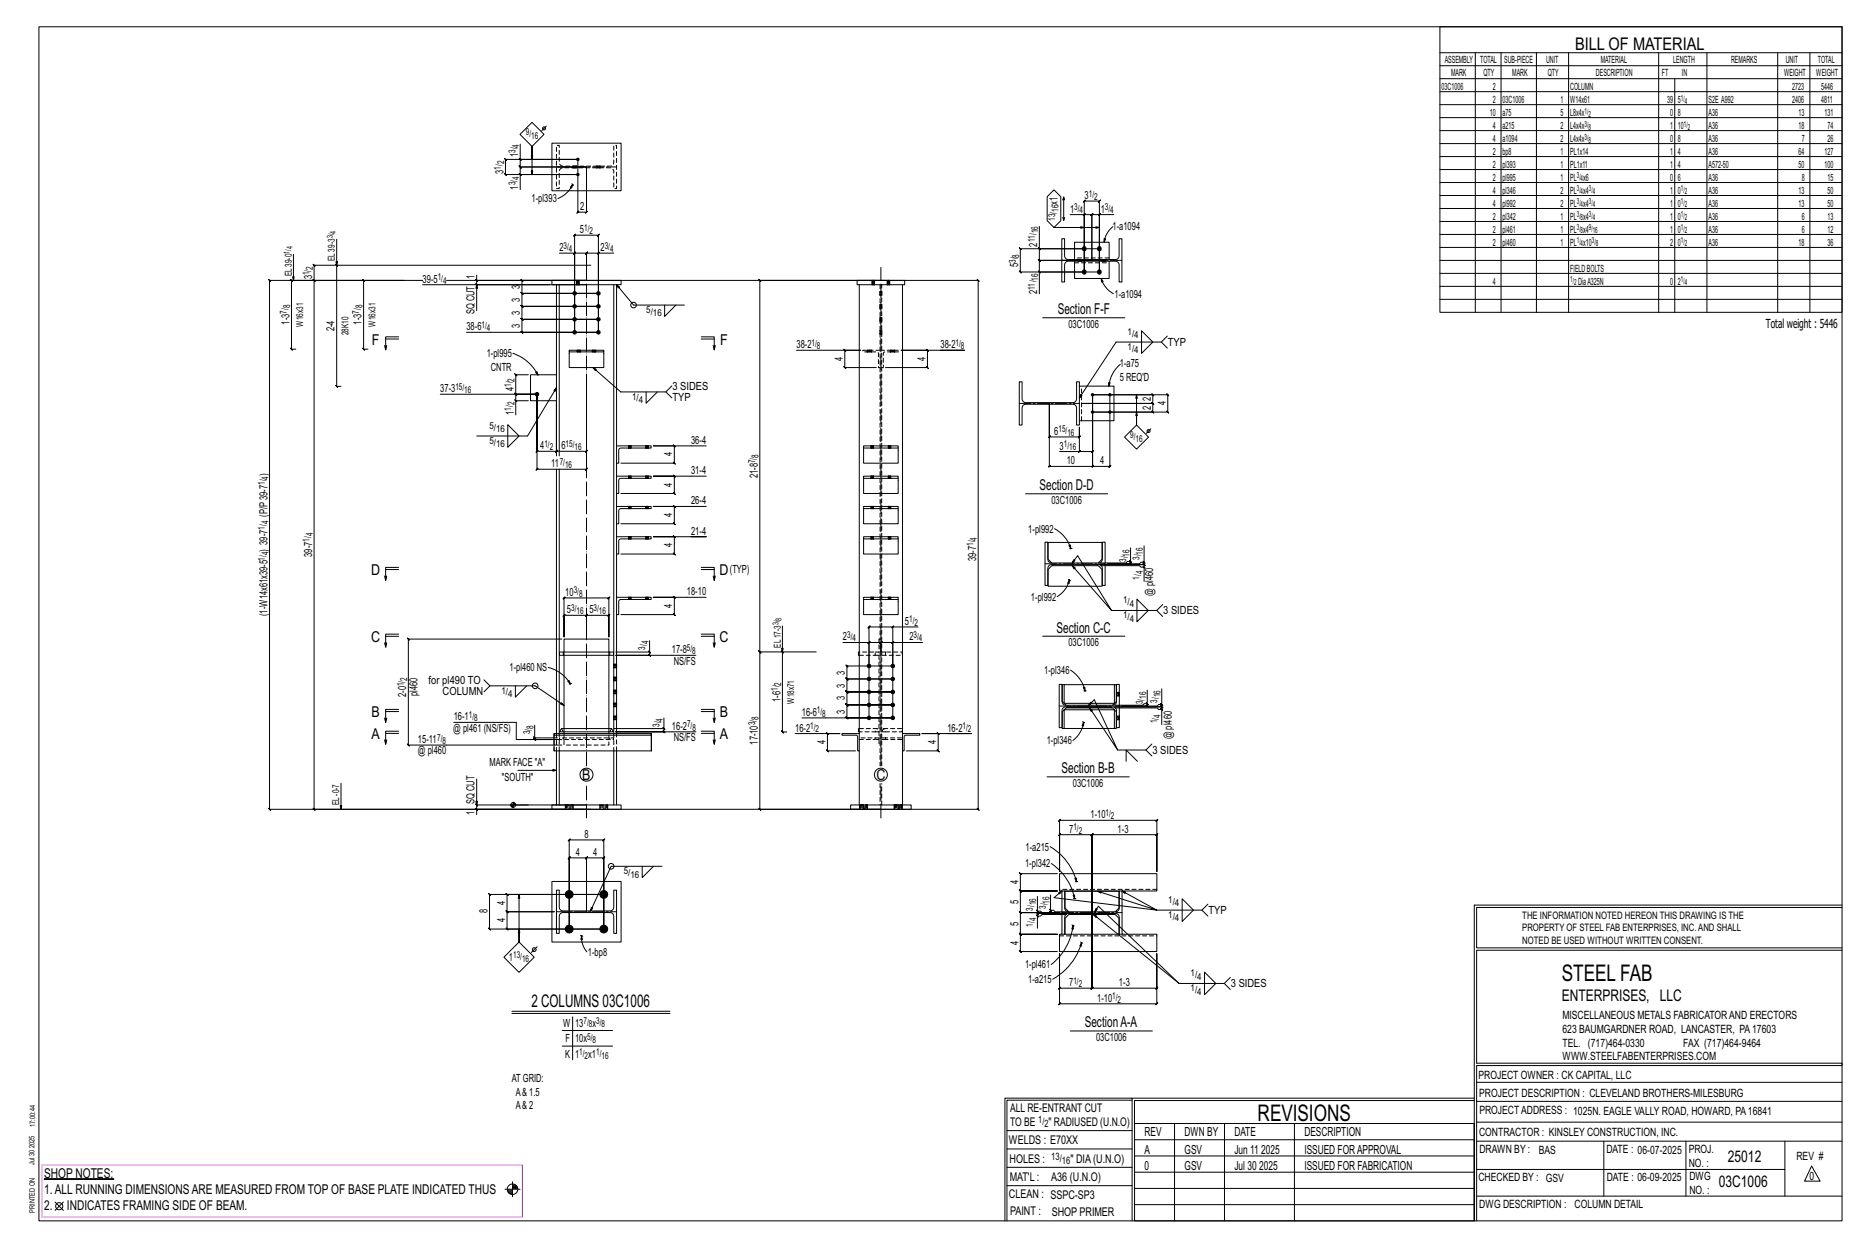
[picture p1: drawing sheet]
<svg xmlns="http://www.w3.org/2000/svg" width="914mm" height="610mm" viewBox="0 0 914 610" stroke-linecap="round" stroke-linejoin="round" font-family="sans-serif">
<g fill="#000" stroke="#000" stroke-width=".49">
<path d="M22 577h34z"/>
<circle cx="283" cy="78" r=".6"/>
<circle cx="283" cy="85" r=".6"/>
<circle cx="531" cy="133" r="1"/>
<circle cx="531" cy="122" r="1"/>
<circle cx="538" cy="133" r="1"/>
<circle cx="538" cy="122" r="1"/>
<circle cx="281" cy="144" r=".9"/>
<circle cx="281" cy="156" r=".9"/>
<circle cx="281" cy="150" r=".9"/>
<circle cx="293" cy="144" r=".9"/>
<circle cx="293" cy="156" r=".9"/>
<circle cx="293" cy="150" r=".9"/>
<circle cx="281" cy="163" r=".9"/>
<circle cx="293" cy="163" r=".9"/>
<circle cx="263" cy="193" r=".9"/>
<circle cx="535" cy="193" r=".6"/>
<circle cx="543" cy="193" r=".6"/>
<circle cx="535" cy="202" r=".6"/>
<circle cx="543" cy="202" r=".6"/>
<circle cx="425" cy="339" r=".9"/>
<circle cx="425" cy="332" r=".9"/>
<circle cx="425" cy="326" r=".9"/>
<circle cx="437" cy="326" r=".9"/>
<circle cx="437" cy="339" r=".9"/>
<circle cx="437" cy="332" r=".9"/>
<circle cx="425" cy="345" r=".9"/>
<circle cx="425" cy="351" r=".9"/>
<circle cx="437" cy="345" r=".9"/>
<circle cx="437" cy="351" r=".9"/>
<circle cx="279" cy="438" r="1.9"/>
<circle cx="296" cy="438" r="1.9"/>
<circle cx="279" cy="455" r="1.9"/>
<circle cx="296" cy="455" r="1.9"/>
</g>
<g fill="none" stroke="#000" stroke-width=".49">
<path d="M19 13h883v584h-883zM705 13h197v140h-197zM705 26h197M705 32h197M705 39h197M722 26v127M735 26v127M752 26v127M768 26v127M812 26v127M820 39v114M836 26v127"/>
<path d="M870 26v127M886 26v127M705 45h197M705 51h197M705 58h197M254 77l1 1zM255 66l5-6 6 6-6 6zM255 71v7h28h-36v-1l1 1h-1v7l1 1-1-1h36h-28v8M255 78v4l-1-1 1 1h32M260 78v-6v13M267 62l-2 2M270 70h34v23h-34z"/>
<path d="M283 78v26h-1l1-1v1h4l1-1-1 1v-22M705 64h197M705 70h197M705 77h197M254 85l1 1zM280 90h.1M280 90v2h-1zM280 90a13 13 0 0 1-7 7M280 90l1 1M280 81h.1M280 82h.1M282 81h.1"/>
<path d="M282 82h.1M287 82h-32l-1-1 1 1v3M292 81h.1M292 82h.1M294 81h.1M294 82h.1M513 96l3-3 3 3v12l-3 3-3-3zM520 98l1-2v12M521 96v2M705 83h197M705 89h197M705 96h197"/>
<path d="M165 117v72h-1l1 1v-1h2M509 111v11h29M520 117h1v8l1 1 1 1h24l1-2v-8h1v21h-1v-8l-1-2h-1h-24l-1 2v8h-1zM520 106l1 2v-2M524 105h7v28v-35l-1 1 1-1h7v1l1-1h-1v35h-29v11M531 105h3l1-1-1 1v22M531 111h-15h22M531 104l-1 1zM538 105h-4l1-1-1 1v22M539 104l-1 1zM540 117h1l-1 2zM545 111a11 11 0 0 0-5 8"/>
<path d="M545 105h-7v28M705 102h197M705 108h197M705 115h197M142 137l1 1zM143 137v34l-1-1 1 1h2M144 124v13M153 137l1 1zM164 129l1 1zM177 137l1 1zM178 137v34l-1-1 1 1h2M198 137h-44h-1l1 1v-1v259l-1-1 1 1h135"/>
<path d="M207 137h-75h-1l1 1v-1v259l-1-1 1 1h299M207 139h62M219 137h260h-1l1 1v-1v259l-1-1 1 1h-107l-1-1 1 1v-77l-1-1 1 1h28M233 137l1 1zM233 135v2h54h-32l1 1-1-1v7v-1l1 1h-1h38h-38v-1l1 1h-1v6v-1l1 1h-1h38h-38v-1l1 1h-1v6l1 1-1-1h38h-38l1 1-1-1v7v-1l1 1h-1h38h-65M233 137v2l1 1-1-1h54M233 139v13M270 137h34v2h-34zM272 139v84M274 139v84M274 124h7v39v-48v1l1-1h-1h12l-1 1 1-1v48v-39h7M281 124l1-1z"/>
<path d="M281 124h6l1-1-1 1v13v-13l1-1-1 1h6M282 137h.1M282 139h.1M283 137h.1M283 139h.1M289 130h-135l-1-1 1 1v7h-12M292 124l1-1zM300 139v220M420 137h23v2h-23zM421 139v220M427 137h.1M427 139h.1"/>
<path d="M428 137h.1M428 139h.1M433 137h-61h-1l1 1v-1v182M434 137h.1M434 139h.1M436 137h.1M436 139h.1M442 139v220M508 121l1 1zM508 133l1 1zM509 122v5h-1l1 1v-1h25M526 127v-8h17v8"/>
<path d="M526 128v8h17v-8M528 127h.1M528 128h.1M530 127h.1M530 128h.1M531 122h-32v-1l1 1h-1v11l1 1-1-1h32M534 127h-25h-1l1 1v-1v6M539 136l1 2h-1zM539 136a12 12 0 0 0 6 8M539 127h.1M539 128h.1M541 127h.1"/>
<path d="M541 128h.1M705 121h197M705 127h197M705 134h197M325 149v6l6-6M335 149h-25l-8-10 1 1v1l-1-2v220M431 155h.1M431 157h.1M431 149h.1M431 151h.1M431 143h.1M431 144h.1"/>
<path d="M432 155h.1M432 157h.1M432 149h.1M432 151h.1M432 143h.1M432 144h.1M510 155h41M705 140h197M705 146h197M188 169l1 2M189 166h6M195 165h-6v6v-2"/>
<path d="M251 173a21 21 0 0 1 12 11M279 171h17v1h-17zM279 172v8h17v-8M290 180l14 12h22l3-3M343 165h7v6v-2M343 166h7M349 169l1 2M390 171h31h-7h-1l1 1v-1v9l-1-1 1 1h15M424 171h.1M424 172h.1M427 171h.1M427 172h.1"/>
<path d="M431 162h.1M431 163h.1M432 162h.1M432 163h.1M436 171h.1M436 172h.1M438 171h.1M438 172h.1M460 171h12h-31h13h-1l1 1v-1v9l-1-1 1 1h-21M548 178a16 16 0 0 0-5 11M559 162l5 5-5 6zM568 167l3 3"/>
<path d="M571 164l-3 3h-22l-18 28M216 193h47M252 196l1 1zM259 196h-7v7M259 183h-7l1 1-1-1v10v-1l1 1h-1h11h-11v-1l1 1h-1v3M262 182h1v2zM263 193v28h-1l1-1v1h9l1-1-1 1v-24v24l1-1-1 1h15l1-1-1 1v-38v47l1-1-1 1h-24v-1l-1 1h1zM272 183h-12v13h12M272 190l-14 23h-25M316 192v5l6-5M326 192l3 3M499 187h1v8l1 1 1 1h24l1-2v-8h1v21h-1v-8l-1-2h-1h-24l-1 2v8h-1z"/>
<path d="M528 189h17v17h-17M543 187v2zM543 193v35h1l-1 1v-1h-8l-1 1 1-1v-35h29l1 1-1-1v4l1 1-1-1h-35h35l1 1-1-1v5v-1l1 1h-1h-29v19v-1l-1 1h1h-7M556 193v15v-6M249 208l5 5-5 6zM302 218h17v1h-15l-1 1v7h-1M308 218h.1M308 219h.1M309 218h.1M309 219h.1M316 218h.1M316 219h.1"/>
<path d="M317 218h.1M317 219h.1M346 218h-26h10l1 1-1-1v9v-1l1 1h-1h-26M423 218h17v1h-17zM423 219v8h17v-8M426 218h.1M426 219h.1M428 218h.1M428 219h.1M435 218h.1M435 219h.1M436 218h.1"/>
<path d="M436 219h.1M535 202h37l-1-1 1 1v-9v1l-1-1h1h-37v35l-1 1 1-1h-21l-1 1 1-1v-31v17h-1l1-1v1h14l1-1-1 1v-5v12h-9M550 214l6-6 6 6-6 6zM563 210l-2 2M272 230v129M274 230v129M302 233h17v1h-15l-1 1v6h-1M308 233h.1M308 234h.1M309 233h.1M309 234h.1M316 233h.1"/>
<path d="M316 234h.1M317 233h.1M317 234h.1M346 233h-26h10v-1l1 1h-1v8l1 1-1-1h-26M423 233h17v1h-17zM423 234v7h17v-7M426 233h.1M426 234h.1M428 233h.1M428 234h.1M435 233h.1M435 234h.1"/>
<path d="M436 233h.1M436 234h.1M529 220l-1 1zM302 248h17v1h-15l-1 1v6h-1M308 248h.1M308 249h.1M309 248h.1M309 249h.1M316 248h.1M316 249h.1M317 248h.1M317 249h.1"/>
<path d="M346 248h-26h10v-1l1 1h-1v8l1 1-1-1h-26M423 248h17v1h-17zM423 249v7h17v-7M426 248h.1M426 249h.1M428 248h.1M428 249h.1M435 248h.1M435 249h.1M436 248h.1M436 249h.1M502 242h40"/>
<path d="M516 259a16 16 0 0 1 8 9M189 279h6M195 278h-6v6v-2M302 263h17v1h-15l-1 1v6h-1M308 263h.1M308 264h.1M309 263h.1M309 264h.1M316 263h.1M316 264h.1M317 263h.1M317 264h.1"/>
<path d="M338 263h8h-26h10v-1l1 1h-1v8l1 1-1-1h-26M343 278h7v6v-2M343 279h7M423 263h17v1h-17zM423 264v7h17v-7M426 263h.1M426 264h.1M428 263h.1M428 264h.1M435 263h.1M435 264h.1M436 263h.1"/>
<path d="M436 264h.1M512 265h1v9v1h2h23l2-1v-9h1v21h-1v-8l-1-1-1-1h-24l-1 2v8h-1zM515 275l-2-1v-9h26v9l-1 1M515 276v1h22M515 277l-2 2v8h26v-8l-2-2M523 267h1v1zM524 268h.1M525 268h-1M525 275l3-3 16 27-19-22M537 276v1M539 277h19l1 1h1v6M553 274l1 1z"/>
<path d="M553 268v7h-1h-1h-12M560 275l1 1zM560 277l1 1zM560 267v8h-1l-1 1h-16h11h1l-1-1v1v-1M560 275v1l1 1-1-1h-22h22l1 1-1-1v2M188 282l1 2M276 293l1-1-1 1h22l1-1-1 1v19v-11h1l-1 1v-1h-11h1l-1 1v-1v12v-12h1l-1 1v-1h-11h1l-1 1v-1v11zM302 292h17v1h-15l-1 1v7h-1M308 292h.1M308 293h.1M309 292h.1M309 293h.1"/>
<path d="M316 292h.1M316 293h.1M317 292h.1M317 293h.1M346 292h-26h10l1 1-1-1v9v-1l1 1h-1h-26M349 282l1 2M423 292h17v1h-17zM423 293v8h17v-8M426 292h.1M426 293h.1M428 292h.1M428 293h.1"/>
<path d="M435 292h.1M435 293h.1M436 292h.1M436 293h.1M523 283v1M523 284v2v-1zM523 284a13 13 0 0 1-5 8M523 284h1M557 293l5 6-5 5zM566 299l3 3M569 296l-3 3h-22M188 314l1 3"/>
<path d="M189 311h6M195 310h-6v7v-3M274 319h26v2h-26zM275 313h-75l-1-1 1 1v52l-1-1 1 1h18M276 319v-6h22v6M317 319l1 1zM318 313v6h-17M318 319v2l-1-1 1 1h-17h40M343 310h7v7v-3M343 311h7M349 314l1 3M371 318l1 1z"/>
<path d="M382 318l1 1zM383 306v52h-1l1 1v-1h2M413 314h12v37M421 319v2M425 314h1l-1 1zM425 314h6v1l1-1h-1v5v-5v1l1-1h-1h6M437 315l1-1zM437 307h-12l1-1-1 1v19M438 306l-1 1zM449 307h-12v19h-22l-1-1 1 1v6h-1l1 1v-1h22h-22h-1l1 1v-1v7l-1-1 1 1h22h-22l-1-1 1 1v6l-1-1 1 1h22h-22l-1-1 1 1v6h-1l1 1v-1h22h-44M452 314h-15v37M510 311h41"/>
<path d="M237 333l3 3h22l14 9M240 336l-3 2M252 336v5l6-5M268 327a18 18 0 0 1 11 8M276 321v35M278 333h1v2zM279 335h.1M280 334l-1 1M298 321v35M300 339h.1M300 338h.1M300 333h.1"/>
<path d="M300 331h.1M300 327h.1M300 325h.1M302 339h.1M302 338h.1M302 333h.1M302 331h.1M302 327h.1M302 325h.1M518 335h2v8v1l2 1h23l2-2v-8h1v21h-1v-8l-1-2h-1h-24l-1 2v8h-2zM521 335h25v9h-25zM521 335h-1v8l1 1"/>
<path d="M524 328a16 16 0 0 1 7 10M530 336h1v2zM531 338h.1M531 338h1M546 335v8v1M547 339h.1M548 339h.1M562 338v6h-2l-1 1h-13M569 337v8h-2h-1h-17h13v1l-1-1h1v-1M188 351l1 2M189 359h6M189 348h6"/>
<path d="M195 358h-6v6v-2M195 347h-6v6v-2M222 353h31v9h21M262 355v6h11M271 360v7h48M275 356h24l1 2h-26zM276 358v1M298 358v1M300 352h.1M300 350h.1M300 346h.1M300 344h.1"/>
<path d="M302 352h.1M302 350h.1M302 346h.1M302 344h.1M319 359v1h-48v-1h48v8M319 360v7M324 356l1 1zM325 351v5h-25M325 356v2h-1l1 1v-1h-24h40M343 358h7v6v-2M343 347h7v6v-2M343 359h7"/>
<path d="M343 348h7M349 351l1 2M389 359h22h-6v-1l1 1h-1v8l1 1-1-1h14M412 359h9v8h-1v-7h-8zM421 356v2M442 359h8v1h-7v7h-1zM464 359h11h-24h8v-1l1 1h-1v8l1 1-1-1h-15M521 347h24l1 9h-25zM521 344l1 1M522 346h22h-22zM522 346l-2 2v8h1M530 353h.1"/>
<path d="M530 353v2zM530 353a13 13 0 0 1-5 9M530 353l1 1M533 345l3-3 11 25-14-21M544 346l1 1M545 344v1M546 347v1v8M546 346h20l1 1h2v8M547 350h.1M547 352h.1M547 340h.1M548 350h.1"/>
<path d="M548 352h.1M548 340h.1M561 344l1 1zM568 344l1 1zM568 347l1 1zM569 345v1l-1-1 1 1h-23h23l-1-1 1 1v1M188 362l1 2M218 365h57zM253 377h19M261 361l1 1zM262 361v1l-1-1 1 1h11M272 367v27"/>
<path d="M274 367v27M300 367v27M302 367v27M349 362l1 2M421 367v27M442 367v27M551 372v-5l6 5M561 367l3 3M564 364l-3 3h-14M167 383v13M233 395l1 1zM233 381v13"/>
<path d="M250 394h9M250 394h1M250 395h1M251 395h.1M251 392v3M251 394h1M251 393h1M270 394h34v2h-34zM277 394h.1M277 396h.1M281 394h.1M281 396h.1"/>
<path d="M287 396h-54v3M287 394h-54v-1l1 1h-1v2M294 394h.1M294 396h.1M297 394h.1M297 396h.1M416 394h30v2h-30zM421 394h.1M421 396h.1M425 396h.1M425 394h.1M438 394h.1"/>
<path d="M438 396h.1M442 396h.1M442 394h.1M513 380h40M279 411h-1l1-1v1h17h-1l1-1v1v44v-35v-1l-1 1h1h-9l1-1-1 1v26v-26l1-1-1 1h-8v-1l-1 1h1v35zM514 414a28 28 0 0 1 13 17M519 401l-1 1 1-1h47v1l1-1h-1v25v-18h1l-1 1v-1h-31l-1 1 1-1v38v-38l-1 1 1-1h-16l-1 1 1-1v18zM239 437l1 1h56h-48v-1l1 1h-1v8l1 1-1-1h23h-23l1 1-1-1v9v-1l1 1h-1h48h-56l-1-1 1 1v-17zM254 438v23v-6M270 431h34v30h-34zM272 435h2v9v1l2 1h23l1-2v-9h2v22h-2v-9v-1l-1-1-24 1-1 1v9h-2zM314 424v5l6-5"/>
<path d="M324 424h-25l-10 22M508 439v7h1h1h9h-5l1 1-1-1v-1M514 438v7h2v1h6M515 422a27 27 0 0 1 11 18M518 427h-19l1 1-1-1v9v-1l1 1h-1h19h-19v-1l1 1h-1v10l1 1-1-1h20h-20l1 1-1-1v11l1 1-1-1h19h-19l1 1-1-1v9v-1l1 1h-1h19M520 436h-1v-9h47v9h-17l17 9-29-9M520 436h1v8l1 2h1h24l1-2v-8h1v21h17v9h-47v-9h1zM520 436l-4 3 50 6h22l3-3M521 436h27M525 438h1v2zM525 440h1M526 440h1"/>
<path d="M526 430h1v1zM526 431h1M527 431h1M579 440l5 5-5 6zM284 458h1M285 458v2h-1zM285 458a11 11 0 0 0 2 8M285 458h.1M507 448l1 1zM507 445l1 1zM508 446v1l-1-1 1 1h14h-14l-1-1 1 1v1M514 445l1 1z"/>
<path d="M521 457v-8l1-2h1h24l1 2v8h1M522 447h-12l-1 1h-1v6M523 446l-2-2v-8h27v8l-2 2M524 447h21h-21zM524 447l-3 2v8M525 452v1M525 453v2v-1zM525 453a29 29 0 0 1-10 19M525 453h1M535 446v37l-1 1 1-1h31v1l1-1h-1v-16v24h1l-1 1v-1h-47l-1 1 1-1v-24v16l-1 1 1-1h16l-1 1 1-1zM535 447l42 34M536 446l2-3 39 38"/>
<path d="M545 447l3 2v8h-28M588 445l3 3M722 443v154M722 443h180M902 444h-179v20h179M247 468l7-7 7 7-7 8zM263 463l-3 3M529 461h.1M529 461v2zM529 461a30 30 0 0 1-14 18M529 461l1 1M590 476l5 5-5 6z"/>
<path d="M602 478l-3 3h-22M902 465h-179v55h179v1h-179v76M251 495h77M251 496h77M280 498v20M599 481l3 3M275 504h25M275 512h25M524 504h40M554 538h-61v59M554 537h168M722 538h-167v13"/>
<path d="M723 539h179M723 530h179M493 553h61M555 550h167v47h-167zM555 558h167M575 550v47M599 550v47M634 550v47M723 549h179M723 558h179M785 558v27M825 558v27"/>
<path d="M874 558v27M251 578v8M251 580h1M493 571h61M493 562h61M555 573h167M555 566h167M723 572h151M887 570l4 8h-8zM27 588l4 4M31 588l-4 4M247 582h8"/>
<path d="M248 582h3M248 583h3M249 583h2M249 584h2M251 581h2M251 580h2M492 597v-60h62v60M493 580h61M555 589h167M555 581h167M723 585h179"/>
<circle cx="266" cy="63" r=".7"/>
<circle cx="310" cy="149" r="1.4"/>
<circle cx="562" cy="211" r=".7"/>
<circle cx="262" cy="336" r="1.4"/>
<circle cx="287" cy="379" r="3"/>
<circle cx="431" cy="379" r="3"/>
<circle cx="251" cy="394" r="1.2"/>
<circle cx="299" cy="424" r="1.4"/>
<circle cx="261" cy="465" r=".9"/>
<circle cx="29" cy="590" r="1.8"/>
<circle cx="251" cy="582" r="2.6"/>
</g>
<path d="M21 570h235v26h-235z" fill="none" stroke="#f0f" stroke-width=".5"/>
<g fill="none" stroke="#000" stroke-width=".49" stroke-dasharray="2 1.4">
<path d="M272 71h2v8v2h2h23l1-2v-8h2v21h-2v-8v-1l-1-1h-24l-1 2v8h-2zM280 81h.1M280 81v1M280 82h.1M281 82v-1M281 81v1zM281 82l1-1M281 81h1M282 82v-1M282 82h.1M292 81h.1M292 81v1"/>
<path d="M292 82h.1M292 82v-1M293 81v1zM293 82v-1M293 82l1-1M293 81h.1M294 82v-1M294 82h.1M282 137h.1M282 137v2M282 139h.1M282 139v-2"/>
<path d="M283 137v2zM283 139v-2M283 137h.1M283 139h.1M427 137h.1M427 137v2M427 139h.1M427 139v-2M427 137v2zM427 139l1-2M427 137h1M428 139v-2"/>
<path d="M428 139h.1M431 139v236M434 137h.1M434 137v2M434 139h.1M434 139v-2M435 137v2zM435 139v-2M435 137h.1M435 139l1-2M436 139v-2M436 139h-1"/>
<path d="M526 129h17M528 127h.1M528 127v1M528 128h.1M528 128v-1M528 127l1 1zM529 128v-1M529 127h.1M529 128l1-1M530 128v-1M530 128h-1M539 127h.1"/>
<path d="M539 127v1M539 128h.1M540 128v-1M540 127v1zM540 128l1-1M540 127h1M541 128v-1M541 128h.1M543 126h-17M431 156h1zM431 156h1M431 155h.1"/>
<path d="M431 157h.1M431 157h1M431 156l1 1M431 150h1zM431 150h1M431 149h1M431 149h.1M431 151h.1M431 150l1 1M431 143l1 1zM431 143h1M431 143h.1"/>
<path d="M431 144h.1M431 144h1M431 151h1M432 155h-1M432 149h-1M432 143h-1M432 155h.1M432 156v1M432 149h.1M432 150h.1M432 143h.1M432 144h.1"/>
<path d="M283 171v1zM283 171h.1M283 171v1M283 172v-1v1M284 171v1M290 171v1zM290 171h.1M290 171v1M290 172l1-1-1 1M291 171v1M292 171v1M424 171v1"/>
<path d="M424 171h1M425 171l-1 1M425 171v1M425 172l1-1-1 1M426 171v1M427 171h.1M427 172h.1M427 172v-1M431 162l1 1zM431 162h1M431 162h.1M431 163h.1"/>
<path d="M431 163h1M431 171h-9v1h8v8h1M432 180l1-8h7v-1h-8M432 162h-1M432 162h.1M432 163h.1M436 171v1M436 171h.1M437 171l-1 1M437 172v-1l-1 1M437 171v1M438 171v1"/>
<path d="M438 171h.1M438 172h.1M438 172v-1M308 218v1M308 218h.1M308 218v1zM308 219h.1M309 218v1M309 218h.1M309 219h.1M309 219v-1M316 218v1"/>
<path d="M316 218h.1M317 218l-1 1M317 218v1zM317 219h.1M317 218v1M317 218h.1M317 219v-1M426 218v1M426 218h.1M427 218l-1 1M427 218v1zM427 218v1"/>
<path d="M427 219h.1M428 218h.1M428 219h.1M428 219v-1M435 218v1M435 218h.1M435 218l1 1zM435 219h.1M436 218v1M436 218h.1M436 219h.1M436 219v-1"/>
<path d="M529 206v-17M308 233v1M308 233h.1M308 233v1zM308 234h.1M309 233v1M309 233h.1M309 234h.1M309 234v-1M316 233v1M316 233h.1M317 233l-1 1"/>
<path d="M317 233v1zM317 234h.1M317 233v1M317 233h.1M317 234v-1M426 233v1M426 233h.1M427 233l-1 1M427 233v1zM427 233v1M427 234h.1M428 233h.1"/>
<path d="M428 234h.1M428 234v-1M435 233v1M435 233h.1M435 233l1 1zM435 234h.1M436 233v1M436 233h.1M436 234h.1M436 234v-1M308 248v1M308 248h.1"/>
<path d="M308 248v1zM308 249h.1M309 248v1M309 248h.1M309 249h.1M309 249v-1M316 248v1M316 248h.1M317 248l-1 1M317 248v1zM317 249h.1M317 248v1"/>
<path d="M317 248h.1M317 249v-1M426 248v1M426 248h.1M427 248l-1 1M427 248v1zM427 248v1M427 249h.1M428 248h.1M428 249h.1M428 249v-1M435 248v1"/>
<path d="M435 248h.1M435 248l1 1zM435 249h.1M436 248v1M436 248h.1M436 249h.1M436 249v-1M308 263v1M308 263h.1M308 263v1zM308 264h.1M309 263v1"/>
<path d="M309 263h.1M309 264h.1M309 264v-1M316 263v1M316 263h.1M317 263l-1 1M317 263v1zM317 264h.1M317 263v1M317 263h.1M317 264v-1M426 263v1"/>
<path d="M426 263h.1M427 263l-1 1M427 263v1zM427 263v1M427 264h.1M428 263h.1M428 264h.1M428 264v-1M435 263v1M435 263h.1M435 263l1 1zM435 264h.1"/>
<path d="M436 263v1M436 263h.1M436 264h.1M436 264v-1M308 292v1M308 292h.1M308 292v1zM308 293h.1M309 292v1M309 292h.1M309 293h.1M309 293v-1"/>
<path d="M316 292v1M316 292h.1M317 292l-1 1M317 292v1zM317 293h.1M317 292v1M317 292h.1M317 293v-1M426 292v1M426 292h.1M427 292l-1 1M427 292v1z"/>
<path d="M427 292v1M427 293h.1M428 292h.1M428 293h.1M428 293v-1M435 292v1M435 292h.1M435 292l1 1zM435 293h.1M436 292v1M436 292h.1M436 293h.1"/>
<path d="M436 293v-1M276 319v2M298 319v2M428 319h2v43h-2M431 313h-1v6M433 319h9v2h-9zM433 319h-1M276 321v-2M298 321v-2M300 339h2zM300 339h.1M300 339v-1"/>
<path d="M300 332l2 1zM300 333h.1M300 332h.1M300 326h2zM300 327h.1M300 326h.1M300 339h2M300 333h2M300 327h2M302 338h-2M302 331h-2M302 325h-2"/>
<path d="M302 339h-2M302 339h.1M302 338h.1M302 339l-2-1M302 333h-2M302 333h.1M302 331h.1M302 332l-2-1M302 332h-2M302 326h-2M302 327h.1M302 325h.1"/>
<path d="M302 326l-2-1M421 321h7v-2h-7M428 321h2M432 321h1M547 340h1zM547 340v-1M548 339h-1M548 340h-1M548 339h.1M548 340l-1-1M271 359v8M272 359v8"/>
<path d="M276 358l-1-2M276 356v2M276 359v6h22v-6M298 358v-2M299 356l-1 2M300 351l2 1zM300 352h.1M300 351h.1M300 345h2zM300 346h.1M300 345h.1M300 359v8"/>
<path d="M300 352h2M300 346h2M302 350h-2M302 344h-2M302 352h-2M302 352h.1M302 350h.1M302 351l-2-1M302 351h-2M302 345h-2M302 346h.1M302 344h.1"/>
<path d="M302 345l-2-1M319 360h.1M421 356h8l-1 2h-7M428 358h2l-1-2M429 356h.1M432 358h1M433 356h9v2h-9zM433 356l-1 2M547 351l1 1zM547 352h.1M547 351h.1M547 340h.1"/>
<path d="M547 352h1M547 340h1M548 350h-1M548 352h-1M548 352h.1M548 350h.1M548 351l-1-1M548 351h-1M548 340h.1M274 367v-8M274 361h26v1h-26zM276 362v-1"/>
<path d="M298 361v1M302 367v-8M421 362h7v-1h-7M430 362v3h1M430 361h-2M432 362h1M432 375v-236M433 361h9v1h-9zM433 361h-1M277 394v2M277 394h.1M278 394h-1v2"/>
<path d="M279 394v2zM279 394h-1v2h-1M279 396h-1M279 394h1v2h-1M280 394v2M280 394h1M281 396h-1M281 396v-2M294 394v2M294 394h.1M295 394h-1v2M296 394v2z"/>
<path d="M296 394h-1v2h-1M296 396h-1M296 394h1v2h-1M297 394v2M297 394h.1M297 396h.1M297 396v-2M421 394v2M421 394h.1M422 394h-1v2M423 394v2zM423 394h-1v2h-1"/>
<path d="M423 396h-1M423 394h1v2h-1M424 394h1v2h-1M425 394h.1M425 396h.1M425 396v-2M431 383v11M432 394v-11M438 394v2M438 394h.1M439 394h-1v2M440 394v2z"/>
<path d="M440 394h-1v2h-1M440 396h-1M440 394h1v2h-1M441 394v2M441 394h1M442 396h-1M442 396v-2M566 435h-47M519 458h47"/>
</g>
<path d="M287 375v-244M431 375v-244M287 400v-17M431 400v-17" fill="none" stroke="#000" stroke-width=".49" stroke-dasharray="6.8 1 0 1"/>
<path d="M272 82h30M549 127h-29M499 197h29M512 276h29M518 345h30M272 446h30M520 446h29" fill="none" stroke="#000" stroke-width=".49" stroke-dasharray="5.8 1 1 1"/>
<g font-size="11.2">
<text x="764" y="480">STEEL FAB</text>
<text x="616" y="548">REVISIONS</text>
</g>
<g font-size="8.6">
<text x="771" y="24">BILL OF MATERIAL</text>
<text x="260" y="493">2 COLUMNS 03C1006</text>
</g>
<g font-size="7.9">
<text x="765" y="490">ENTERPRISES, LLC</text>
<text x="846" y="569">25012</text>
<text x="841" y="581">03C1006</text>
</g>
<g font-size="7.3">
<text x="518" y="154">Section F-F</text>
<text x="182" y="169">F</text>
<text x="353" y="169">F</text>
<text x="509" y="240">Section D-D</text>
<text x="182" y="281">D</text>
<text x="352" y="281">D</text>
<text x="517" y="310">Section C-C</text>
<text x="182" y="314">C</text>
<text x="352" y="314">C</text>
<text x="182" y="351">B</text>
<text x="352" y="351">B</text>
<text x="182" y="362">A</text>
<text x="352" y="362">A</text>
<text x="285" y="381">B</text>
<text x="429" y="381">C</text>
<text x="520" y="378">Section B-B</text>
<text x="531" y="503">SectionA-A</text>
</g>
<g font-size="6.6">
<text x="22" y="576">SHOP NOTES:</text>
<text x="22" y="584">1.ALL RUNNING DIMENSIONSARE MEASURED FROM TOP OF BASE PLATE INDICATED THUS</text>
<text x="22" y="592">2.</text>
<text x="33" y="592">INDICATES FRAMING SIDE OF BEAM.</text>
</g>
<g font-size="6.1">
<text x="864" y="161">Total weight : 5446</text>
<text x="560" y="556">REV</text>
<text x="580" y="556">DWN BY</text>
<text x="604" y="556">DATE</text>
<text x="639" y="556">DESCRIPTION</text>
<text x="560" y="564">A</text>
<text x="580" y="564">GSV</text>
<text x="604" y="564">Jun 11</text>
<text x="617" y="564">2025</text>
<text x="639" y="564">ISSUED FORAPPROVAL</text>
<text x="560" y="572">0</text>
<text x="580" y="572">GSV</text>
<text x="604" y="572">Jul 30</text>
<text x="616" y="572">2025</text>
<text x="639" y="572">ISSUED FOR FABRICATION</text>
</g>
<g font-size="5.9">
<text x="494" y="560">WELDS : E70XX</text>
<text x="494" y="569">HOLES :</text>
<text x="524" y="569">&quot; DIA(U.N.O)</text>
<text x="494" y="578">MAT'L :</text>
<text x="515" y="578">A36 (U.N.O)</text>
<text x="494" y="586">CLEAN : SSPC-SP3</text>
<text x="495" y="595">PAINT :</text>
<text x="515" y="595">SHOP PRIMER</text>
</g>
<g font-size="5.8">
<text x="494" y="544">ALL RE-ENTRANT CUT</text>
<text x="494" y="551">TO BE</text>
<text x="513" y="551">&quot; RADIUSED (U.N.O)</text>
</g>
<g font-size="5.6">
<text x="765" y="499">MISCELLANEOUS METALS FABRICATORAND ERECTORS</text>
<text x="765" y="505">623 BAUMGARDNER ROAD, LANCASTER, PA17603</text>
<text x="765" y="512">TEL. (717)464-0330</text>
<text x="824" y="512">FAX (717)464-9464</text>
<text x="765" y="519">WWW.STEELFABENTERPRISES.COM</text>
<text x="724" y="528">PROJECT OWNER : CK CAPITAL, LLC</text>
<text x="724" y="537">PROJECT DESCRIPTION : CLEVELAND BROTHERS-MILESBURG</text>
<text x="724" y="545">PROJECTADDRESS : 1025N. EAGLE VALLY ROAD, HOWARD, PA16841</text>
<text x="724" y="556">CONTRACTOR : KINSLEY CONSTRUCTION, INC.</text>
<text x="724" y="564">DRAWN BY :</text>
<text x="753" y="564">BAS</text>
<text x="786" y="564">DATE : 06-07-2025</text>
<text x="827" y="564">PROJ.</text>
<text x="879" y="568">REV #</text>
<text x="827" y="571">NO. :</text>
<text x="724" y="578">CHECKED BY : GSV</text>
<text x="787" y="578">DATE : 06-09-2025</text>
<text x="827" y="578">DWG</text>
<text x="886" y="578">0</text>
<text x="827" y="584">NO. :</text>
<text x="724" y="591">DWG DESCRIPTION : COLUMN DETAIL</text>
</g>
<g font-size="5.5">
<text x="254" y="77" transform="rotate(-90 254 77)">1</text>
<text x="246" y="85" transform="rotate(-90 246 85)">3</text>
<text x="254" y="93" transform="rotate(-90 254 93)">1</text>
<text x="260" y="99">1-pl393</text>
<text x="518" y="100" transform="rotate(-90 518 100)">x1</text>
<text x="531" y="97">3</text>
<text x="284" y="103">2</text>
<text x="524" y="104">1</text>
<text x="539" y="104">1</text>
<text x="545" y="113">1-a1094</text>
<text x="284" y="114">5</text>
<text x="274" y="123">2</text>
<text x="294" y="123">2</text>
<text x="508" y="121" transform="rotate(-90 508 121)">2</text>
<text x="498" y="131" transform="rotate(-90 498 131)">5</text>
<text x="153" y="137" transform="rotate(-90 153 137)">3</text>
<text x="232" y="137" transform="rotate(-90 232 137)">1</text>
<text x="207" y="138">39-5</text>
<text x="255" y="141" transform="rotate(-90 255 141)">3</text>
<text x="508" y="144" transform="rotate(-90 508 144)">2</text>
<text x="255" y="148" transform="rotate(-90 255 148)">3</text>
<text x="546" y="146">1-a1094</text>
<text x="232" y="154" transform="rotate(-90 232 154)">SQ CUT</text>
<text x="255" y="154" transform="rotate(-90 255 154)">3</text>
<text x="142" y="159" transform="rotate(-90 142 159)">1-3</text>
<text x="177" y="159" transform="rotate(-90 177 159)">1-3</text>
<text x="228" y="162">38-6</text>
<text x="255" y="160" transform="rotate(-90 255 160)">3</text>
<text x="523" y="160">03C1006</text>
<text x="164" y="162" transform="rotate(-90 164 162)">2-4</text>
<text x="390" y="170">38-2</text>
<text x="460" y="170">38-2</text>
<text x="572" y="169">TYP</text>
<text x="238" y="175">1-pl995</text>
<text x="413" y="177" transform="rotate(-90 413 177)">4</text>
<text x="453" y="177" transform="rotate(-90 453 177)">4</text>
<text x="548" y="180">1-a75</text>
<text x="240" y="181">CNTR</text>
<text x="216" y="192">37-3</text>
<text x="251" y="191" transform="rotate(-90 251 191)">4</text>
<text x="329" y="191">3 SIDES</text>
<text x="548" y="186">5 REQ'D</text>
<text x="329" y="196">TYP</text>
<text x="563" y="196" transform="rotate(-90 563 196)">2</text>
<text x="251" y="203" transform="rotate(-90 251 203)">1</text>
<text x="563" y="201" transform="rotate(-90 563 201)">2</text>
<text x="571" y="198" transform="rotate(-90 571 198)">4</text>
<text x="516" y="213">6</text>
<text x="264" y="220">4</text>
<text x="275" y="220">6</text>
<text x="338" y="217">36-4</text>
<text x="519" y="220">3</text>
<text x="329" y="223" transform="rotate(-90 329 223)">4</text>
<text x="522" y="227">10</text>
<text x="539" y="227">4</text>
<text x="131" y="233" transform="rotate(-90 131 233)">)</text>
<text x="270" y="229">11</text>
<text x="338" y="232">31-4</text>
<text x="371" y="234" transform="rotate(-90 371 234)">21-8</text>
<text x="329" y="238" transform="rotate(-90 329 238)">4</text>
<text x="338" y="247">26-4</text>
<text x="515" y="247">03C1006</text>
<text x="131" y="253" transform="rotate(-90 131 253)">(P/P39-7</text>
<text x="329" y="253" transform="rotate(-90 329 253)">4</text>
<text x="338" y="262">21-4</text>
<text x="503" y="261">1-pl992</text>
<text x="131" y="270" transform="rotate(-90 131 270)">) 39-7</text>
<text x="329" y="268" transform="rotate(-90 329 268)">4</text>
<text x="153" y="272" transform="rotate(-90 153 272)">39-7</text>
<text x="478" y="274" transform="rotate(-90 478 274)">39-7</text>
<text x="357" y="281">(TYP)</text>
<text x="277" y="292">10</text>
<text x="336" y="291">18-10</text>
<text x="505" y="294">1-pl992</text>
<text x="564" y="292" transform="rotate(-90 564 292)">@ pl460</text>
<text x="329" y="297" transform="rotate(-90 329 297)">4</text>
<text x="131" y="301" transform="rotate(-90 131 301)">(1-W14x61x39-5</text>
<text x="278" y="300">5</text>
<text x="289" y="300">5</text>
<text x="443" y="306">5</text>
<text x="569" y="300">3 SIDES</text>
<text x="413" y="313">2</text>
<text x="445" y="313">2</text>
<text x="523" y="316">03C1006</text>
<text x="329" y="320">17-8</text>
<text x="249" y="328">1-pl460 NS</text>
<text x="330" y="325">NS/FS</text>
<text x="511" y="330">1-pl346</text>
<text x="210" y="335">for pl490 TO</text>
<text x="414" y="330" transform="rotate(-90 414 330)">3</text>
<text x="199" y="341" transform="rotate(-90 199 341)">2-0</text>
<text x="204" y="341" transform="rotate(-90 204 341)">pl460</text>
<text x="217" y="340">COLUMN</text>
<text x="414" y="336" transform="rotate(-90 414 336)">3</text>
<text x="382" y="343" transform="rotate(-90 382 343)">1-6</text>
<text x="414" y="343" transform="rotate(-90 414 343)">3</text>
<text x="222" y="352">16-1</text>
<text x="393" y="350">16-6</text>
<text x="414" y="349" transform="rotate(-90 414 349)">3</text>
<text x="222" y="358">@ pl461 (NS/FS)</text>
<text x="329" y="357">16-2</text>
<text x="389" y="358">16-2</text>
<text x="464" y="358">16-2</text>
<text x="205" y="364">15-11</text>
<text x="330" y="363">NS/FS</text>
<text x="371" y="364" transform="rotate(-90 371 364)">17-10</text>
<text x="404" y="364" transform="rotate(-90 404 364)">4</text>
<text x="458" y="364" transform="rotate(-90 458 364)">4</text>
<text x="512" y="364">1-pl346</text>
<text x="574" y="362" transform="rotate(-90 574 362)">@ pl460</text>
<text x="205" y="369">@ pl460</text>
<text x="564" y="369">3 SIDES</text>
<text x="240" y="375">MARK FACE &quot;A&quot;</text>
<text x="246" y="382">&quot;SOUTH&quot;</text>
<text x="525" y="385">03C1006</text>
<text x="232" y="393" transform="rotate(-90 232 393)">SQ CUT</text>
<text x="232" y="399" transform="rotate(-90 232 399)">1</text>
<text x="534" y="400">1-10</text>
<text x="523" y="407">7</text>
<text x="547" y="407">1-3</text>
<text x="286" y="410">8</text>
<text x="282" y="419">4</text>
<text x="290" y="419">4</text>
<text x="502" y="416">1-a215</text>
<text x="502" y="424">1-pl342</text>
<text x="498" y="433" transform="rotate(-90 498 433)">4</text>
<text x="247" y="443" transform="rotate(-90 247 443)">4</text>
<text x="498" y="442" transform="rotate(-90 498 442)">5</text>
<text x="239" y="447" transform="rotate(-90 239 447)">8</text>
<text x="592" y="447">TYP</text>
<text x="247" y="451" transform="rotate(-90 247 451)">4</text>
<text x="498" y="453" transform="rotate(-90 498 453)">5</text>
<text x="288" y="468">1-bp8</text>
<text x="498" y="462" transform="rotate(-90 498 462)">4</text>
<text x="249" y="470">1</text>
<text x="502" y="474">1-pl461</text>
<text x="503" y="481">1-a215</text>
<text x="523" y="482">7</text>
<text x="548" y="482">1-3</text>
<text x="602" y="483">3 SIDES</text>
<text x="537" y="490">1-10</text>
<text x="276" y="502">W</text>
<text x="282" y="502">13</text>
<text x="290" y="502">x</text>
<text x="277" y="510">F</text>
<text x="282" y="510">10x</text>
<text x="537" y="509">03C1006</text>
<text x="277" y="517">K</text>
<text x="282" y="517">1</text>
<text x="288" y="517">x1</text>
<text x="251" y="530">AT GRID:</text>
<text x="252" y="536">A&amp; 1.5</text>
<text x="252" y="543">A&amp; 2</text>
</g>
<g font-size="5">
<text x="745" y="450">THE INFORMATION NOTED HEREON THIS DRAWING IS THE</text>
<text x="745" y="456">PROPERTY OF STEEL FAB ENTERPRISES, INC.AND SHALL</text>
<text x="745" y="462">NOTED BE USED WITHOUT WRITTEN CONSENT.</text>
<text x="508" y="550">1/</text>
<text x="511" y="551">2</text>
<text x="515" y="568">13/</text>
<text x="520" y="570">16</text>
</g>
<g font-size="4.9">
<text x="707" y="31">ASSEMBLY</text>
<text x="725" y="31">TOTAL</text>
<text x="736" y="31">SUB-PIECE</text>
<text x="757" y="31">UNIT</text>
<text x="784" y="31">MATERIAL</text>
<text x="819" y="31">LENGTH</text>
<text x="847" y="31">REMARKS</text>
<text x="874" y="31">UNIT</text>
<text x="890" y="31">TOTAL</text>
<text x="710" y="37">MARK</text>
<text x="726" y="37">QTY</text>
<text x="740" y="37">MARK</text>
<text x="758" y="37">QTY</text>
<text x="781" y="37">DESCRIPTION</text>
<text x="814" y="37">FT</text>
<text x="823" y="37">IN</text>
<text x="873" y="37">WEIGHT</text>
<text x="889" y="37">WEIGHT</text>
<text x="706" y="44">03C1006</text>
<text x="731" y="44">2</text>
<text x="769" y="44">COLUMN</text>
<text x="877" y="44">2723</text>
<text x="891" y="44">5446</text>
<text x="731" y="50">2</text>
<text x="736" y="50">03C1006</text>
<text x="764" y="50">1</text>
<text x="769" y="50">W14x61</text>
<text x="816" y="50">39</text>
<text x="821" y="50">5</text>
<text x="836" y="50">S2E A992</text>
<text x="877" y="50">2406</text>
<text x="891" y="50">4811</text>
<text x="729" y="57">10</text>
<text x="736" y="57">a75</text>
<text x="764" y="57">5</text>
<text x="769" y="57">L8x4x</text>
<text x="818" y="57">0</text>
<text x="821" y="57">8</text>
<text x="836" y="57">A36</text>
<text x="880" y="57">13</text>
<text x="893" y="57">131</text>
<text x="731" y="63">4</text>
<text x="736" y="63">a215</text>
<text x="764" y="63">2</text>
<text x="769" y="63">L4x4x</text>
<text x="818" y="63">1</text>
<text x="821" y="63">10</text>
<text x="836" y="63">A36</text>
<text x="880" y="63">18</text>
<text x="895" y="63">74</text>
<text x="731" y="69">4</text>
<text x="736" y="69">a1094</text>
<text x="764" y="69">2</text>
<text x="769" y="69">L4x4x</text>
<text x="818" y="69">0</text>
<text x="821" y="69">8</text>
<text x="836" y="69">A36</text>
<text x="882" y="69">7</text>
<text x="895" y="69">26</text>
<text x="731" y="76">2</text>
<text x="736" y="76">bp8</text>
<text x="764" y="76">1</text>
<text x="769" y="76">PL1x14</text>
<text x="818" y="76">1</text>
<text x="821" y="76">4</text>
<text x="836" y="76">A36</text>
<text x="880" y="76">64</text>
<text x="893" y="76">127</text>
<text x="731" y="82">2</text>
<text x="736" y="82">pl393</text>
<text x="764" y="82">1</text>
<text x="769" y="82">PL1x11</text>
<text x="818" y="82">1</text>
<text x="821" y="82">4</text>
<text x="836" y="82">A572-50</text>
<text x="880" y="82">50</text>
<text x="893" y="82">100</text>
<text x="731" y="88">2</text>
<text x="736" y="88">pl995</text>
<text x="764" y="88">1</text>
<text x="769" y="88">PL x6</text>
<text x="818" y="88">0</text>
<text x="821" y="88">6</text>
<text x="836" y="88">A36</text>
<text x="882" y="88">8</text>
<text x="895" y="88">15</text>
<text x="731" y="95">4</text>
<text x="736" y="95">pl346</text>
<text x="764" y="95">2</text>
<text x="769" y="95">PL x4</text>
<text x="818" y="95">1</text>
<text x="821" y="95">0</text>
<text x="836" y="95">A36</text>
<text x="880" y="95">13</text>
<text x="895" y="95">50</text>
<text x="731" y="101">4</text>
<text x="736" y="101">pl992</text>
<text x="764" y="101">2</text>
<text x="769" y="101">PL x4</text>
<text x="818" y="101">1</text>
<text x="821" y="101">0</text>
<text x="836" y="101">A36</text>
<text x="880" y="101">13</text>
<text x="895" y="101">50</text>
<text x="731" y="107">2</text>
<text x="736" y="107">pl342</text>
<text x="764" y="107">1</text>
<text x="769" y="107">PL x4</text>
<text x="818" y="107">1</text>
<text x="821" y="107">0</text>
<text x="836" y="107">A36</text>
<text x="882" y="107">6</text>
<text x="895" y="107">13</text>
<text x="731" y="114">2</text>
<text x="736" y="114">pl461</text>
<text x="764" y="114">1</text>
<text x="769" y="114">PL x4</text>
<text x="818" y="114">1</text>
<text x="821" y="114">0</text>
<text x="836" y="114">A36</text>
<text x="882" y="114">6</text>
<text x="895" y="114">12</text>
<text x="731" y="120">2</text>
<text x="736" y="120">pl460</text>
<text x="764" y="120">1</text>
<text x="769" y="120">PL x10</text>
<text x="818" y="120">2</text>
<text x="821" y="120">0</text>
<text x="836" y="120">A36</text>
<text x="880" y="120">18</text>
<text x="895" y="120">36</text>
<text x="769" y="133">FIELDBOLTS</text>
<text x="731" y="139">4</text>
<text x="772" y="139">DiaA325N</text>
<text x="818" y="139">0</text>
<text x="821" y="139">2</text>
</g>
<g font-size="4.7">
<text x="257" y="66">9/</text>
<text x="260" y="68">16</text>
<text x="252" y="75" transform="rotate(-90 252 75)">3/</text>
<text x="254" y="72" transform="rotate(-90 254 72)">4</text>
<text x="245" y="83" transform="rotate(-90 245 83)">1/</text>
<text x="247" y="80" transform="rotate(-90 247 80)">2</text>
<text x="254" y="88" transform="rotate(-90 254 88)">4</text>
<text x="252" y="91" transform="rotate(-90 252 91)">3/</text>
<text x="533" y="96">1/</text>
<text x="536" y="98">2</text>
<text x="516" y="108" transform="rotate(-90 516 108)">13/</text>
<text x="518" y="104" transform="rotate(-90 518 104)">16</text>
<text x="526" y="103">3/</text>
<text x="528" y="104">4</text>
<text x="541" y="103">3/</text>
<text x="543" y="104">4</text>
<text x="286" y="113">1/</text>
<text x="289" y="114">2</text>
<text x="507" y="119" transform="rotate(-90 507 119)">11/</text>
<text x="508" y="114" transform="rotate(-90 508 114)">16</text>
<text x="276" y="122">3/</text>
<text x="278" y="123">4</text>
<text x="296" y="122">3/</text>
<text x="299" y="123">4</text>
<text x="499" y="126" transform="rotate(-90 499 126)">8</text>
<text x="164" y="128" transform="rotate(-90 164 128)">EL39-3</text>
<text x="497" y="129" transform="rotate(-90 497 129)">3/</text>
<text x="143" y="135" transform="rotate(-90 143 135)">EL39-0</text>
<text x="152" y="135" transform="rotate(-90 152 135)">1/</text>
<text x="153" y="132" transform="rotate(-90 153 132)">2</text>
<text x="214" y="137">1/</text>
<text x="508" y="137" transform="rotate(-90 508 137)">16</text>
<text x="217" y="139">4</text>
<text x="507" y="142" transform="rotate(-90 507 142)">11/</text>
<text x="140" y="154" transform="rotate(-90 140 154)">7/</text>
<text x="142" y="151" transform="rotate(-90 142 151)">8</text>
<text x="176" y="154" transform="rotate(-90 176 154)">7/</text>
<text x="177" y="151" transform="rotate(-90 177 151)">8</text>
<text x="316" y="153">5/</text>
<text x="320" y="155">16</text>
<text x="148" y="160" transform="rotate(-90 148 160)">W16x31</text>
<text x="184" y="160" transform="rotate(-90 184 160)">W16x31</text>
<text x="236" y="160">1/</text>
<text x="171" y="164" transform="rotate(-90 171 164)">28K10</text>
<text x="238" y="162">4</text>
<text x="552" y="164">1/</text>
<text x="555" y="166">4</text>
<text x="397" y="169">1/</text>
<text x="400" y="171">8</text>
<text x="468" y="169">1/</text>
<text x="470" y="171">8</text>
<text x="552" y="171">1/</text>
<text x="555" y="173">4</text>
<text x="223" y="191">15/</text>
<text x="250" y="189" transform="rotate(-90 250 189)">1/</text>
<text x="252" y="187" transform="rotate(-90 252 187)">2</text>
<text x="227" y="192">16</text>
<text x="309" y="196">1/</text>
<text x="313" y="197">4</text>
<text x="250" y="201" transform="rotate(-90 250 201)">1/</text>
<text x="252" y="198" transform="rotate(-90 252 198)">2</text>
<text x="240" y="210">5/</text>
<text x="243" y="211">16</text>
<text x="518" y="212">15/</text>
<text x="522" y="213">16</text>
<text x="553" y="214">9/</text>
<text x="240" y="217">5/</text>
<text x="243" y="219">16</text>
<text x="266" y="219">1/</text>
<text x="269" y="220">2</text>
<text x="277" y="219">15/</text>
<text x="281" y="220">16</text>
<text x="521" y="219">1/</text>
<text x="523" y="220">16</text>
<text x="556" y="216">16</text>
<text x="274" y="227">7/</text>
<text x="370" y="227" transform="rotate(-90 370 227)">7/</text>
<text x="371" y="224" transform="rotate(-90 371 224)">8</text>
<text x="277" y="229">16</text>
<text x="130" y="237" transform="rotate(-90 130 237)">1/</text>
<text x="131" y="235" transform="rotate(-90 131 235)">4</text>
<text x="131" y="257" transform="rotate(-90 131 257)">4</text>
<text x="130" y="259" transform="rotate(-90 130 259)">1/</text>
<text x="153" y="262" transform="rotate(-90 153 262)">4</text>
<text x="152" y="265" transform="rotate(-90 152 265)">1/</text>
<text x="477" y="267" transform="rotate(-90 477 267)">1/</text>
<text x="478" y="264" transform="rotate(-90 478 264)">4</text>
<text x="130" y="274" transform="rotate(-90 130 274)">1/</text>
<text x="131" y="272" transform="rotate(-90 131 272)">4</text>
<text x="551" y="275" transform="rotate(-90 551 275)">3/</text>
<text x="553" y="272" transform="rotate(-90 553 272)">16</text>
<text x="558" y="274" transform="rotate(-90 558 274)">3/</text>
<text x="559" y="271" transform="rotate(-90 559 271)">16</text>
<text x="559" y="281" transform="rotate(-90 559 281)">4</text>
<text x="558" y="284" transform="rotate(-90 558 284)">1/</text>
<text x="281" y="290">3/</text>
<text x="283" y="292">8</text>
<text x="280" y="299">3/</text>
<text x="291" y="299">3/</text>
<text x="550" y="295">1/</text>
<text x="553" y="297">4</text>
<text x="282" y="300">16</text>
<text x="293" y="300">16</text>
<text x="445" y="305">1/</text>
<text x="550" y="303">1/</text>
<text x="553" y="304">4</text>
<text x="448" y="306">2</text>
<text x="316" y="318" transform="rotate(-90 316 318)">3/</text>
<text x="317" y="315" transform="rotate(-90 317 315)">4</text>
<text x="382" y="317" transform="rotate(-90 382 317)">EL17-3</text>
<text x="415" y="312">3/</text>
<text x="417" y="314">4</text>
<text x="447" y="312">3/</text>
<text x="450" y="314">4</text>
<text x="336" y="318">5/</text>
<text x="339" y="320">8</text>
<text x="198" y="336" transform="rotate(-90 198 336)">1/</text>
<text x="199" y="333" transform="rotate(-90 199 333)">2</text>
<text x="382" y="335" transform="rotate(-90 382 335)">2</text>
<text x="245" y="339">1/</text>
<text x="249" y="341">4</text>
<text x="381" y="338" transform="rotate(-90 381 338)">1/</text>
<text x="561" y="342" transform="rotate(-90 561 342)">16</text>
<text x="568" y="341" transform="rotate(-90 568 341)">16</text>
<text x="389" y="344" transform="rotate(-90 389 344)">W18x71</text>
<text x="559" y="344" transform="rotate(-90 559 344)">3/</text>
<text x="566" y="344" transform="rotate(-90 566 344)">3/</text>
<text x="229" y="351">1/</text>
<text x="232" y="353">8</text>
<text x="324" y="353" transform="rotate(-90 324 353)">4</text>
<text x="371" y="352" transform="rotate(-90 371 352)">8</text>
<text x="400" y="349">1/</text>
<text x="403" y="351">8</text>
<text x="566" y="354" transform="rotate(-90 566 354)">1/</text>
<text x="568" y="351" transform="rotate(-90 568 351)">4</text>
<text x="260" y="359" transform="rotate(-90 260 359)">3/</text>
<text x="261" y="357" transform="rotate(-90 261 357)">8</text>
<text x="323" y="356" transform="rotate(-90 323 356)">3/</text>
<text x="336" y="356">7/</text>
<text x="339" y="357">8</text>
<text x="370" y="355" transform="rotate(-90 370 355)">3/</text>
<text x="397" y="357">1/</text>
<text x="399" y="358">2</text>
<text x="471" y="357">1/</text>
<text x="474" y="358">2</text>
<text x="214" y="362">7/</text>
<text x="217" y="364">8</text>
<text x="166" y="394" transform="rotate(-90 166 394)">EL-0-7</text>
<text x="541" y="399">1/</text>
<text x="544" y="401">2</text>
<text x="525" y="406">1/</text>
<text x="528" y="408">2</text>
<text x="305" y="428">5/</text>
<text x="309" y="429">16</text>
<text x="507" y="443" transform="rotate(-90 507 443)">16</text>
<text x="514" y="442" transform="rotate(-90 514 442)">16</text>
<text x="572" y="442">1/</text>
<text x="575" y="443">4</text>
<text x="506" y="445" transform="rotate(-90 506 445)">3/</text>
<text x="512" y="445" transform="rotate(-90 512 445)">3/</text>
<text x="572" y="449">1/</text>
<text x="506" y="453" transform="rotate(-90 506 453)">1/</text>
<text x="507" y="451" transform="rotate(-90 507 451)">4</text>
<text x="575" y="451">4</text>
<text x="251" y="469">13/</text>
<text x="256" y="470">16</text>
<text x="583" y="478">1/</text>
<text x="586" y="479">4</text>
<text x="525" y="481">1/</text>
<text x="528" y="483">2</text>
<text x="583" y="485">1/</text>
<text x="544" y="489">1/</text>
<text x="547" y="491">2</text>
<text x="586" y="487">4</text>
<text x="286" y="501">7/</text>
<text x="288" y="503">8</text>
<text x="292" y="501">3/</text>
<text x="294" y="503">8</text>
<text x="287" y="509">5/</text>
<text x="290" y="510">8</text>
<text x="284" y="516">1/</text>
<text x="286" y="518">2</text>
<text x="292" y="516">1/</text>
<text x="294" y="518">16</text>
</g>
<g font-size="4.2">
<text x="823" y="49">1/</text>
<text x="825" y="51">4</text>
<text x="776" y="56">1/</text>
<text x="778" y="57">2</text>
<text x="776" y="62">3/</text>
<text x="778" y="63">8</text>
<text x="824" y="62">1/</text>
<text x="826" y="63">2</text>
<text x="776" y="68">3/</text>
<text x="778" y="70">8</text>
<text x="772" y="87">3/</text>
<text x="774" y="89">4</text>
<text x="772" y="94">3/</text>
<text x="774" y="95">4</text>
<text x="778" y="94">3/</text>
<text x="780" y="95">4</text>
<text x="823" y="94">1/</text>
<text x="825" y="95">2</text>
<text x="772" y="100">3/</text>
<text x="774" y="101">4</text>
<text x="778" y="100">3/</text>
<text x="780" y="101">4</text>
<text x="823" y="100">1/</text>
<text x="825" y="101">2</text>
<text x="772" y="106">3/</text>
<text x="774" y="108">8</text>
<text x="778" y="106">3/</text>
<text x="780" y="108">4</text>
<text x="823" y="106">1/</text>
<text x="825" y="108">2</text>
<text x="772" y="113">3/</text>
<text x="778" y="113">9/</text>
<text x="823" y="113">1/</text>
<text x="772" y="119">1/</text>
<text x="774" y="114">8</text>
<text x="779" y="119">3/</text>
<text x="780" y="114">16</text>
<text x="823" y="119">1/</text>
<text x="825" y="114">2</text>
<text x="774" y="121">4</text>
<text x="781" y="121">8</text>
<text x="825" y="121">2</text>
<text x="769" y="138">1/</text>
<text x="770" y="140">2</text>
<text x="823" y="138">1/</text>
<text x="825" y="140">4</text>
</g>
<g font-size="4">
<text x="163" y="117" transform="rotate(-90 163 117)">3/</text>
<text x="164" y="114" transform="rotate(-90 164 114)">4</text>
<text x="142" y="124" transform="rotate(-90 142 124)">1/</text>
<text x="143" y="122" transform="rotate(-90 143 122)">4</text>
<text x="381" y="306" transform="rotate(-90 381 306)">3/</text>
<text x="383" y="304" transform="rotate(-90 383 304)">8</text>
</g>
<g font-size="3.7">
<text x="17" y="551" transform="rotate(-90 17 551)">17:00:44</text>
<text x="17" y="562" transform="rotate(-90 17 562)">2025</text>
<text x="17" y="570" transform="rotate(-90 17 570)">Jul 30</text>
<text x="17" y="593" transform="rotate(-90 17 593)">PRINTED ON</text>
</g>
</svg>
